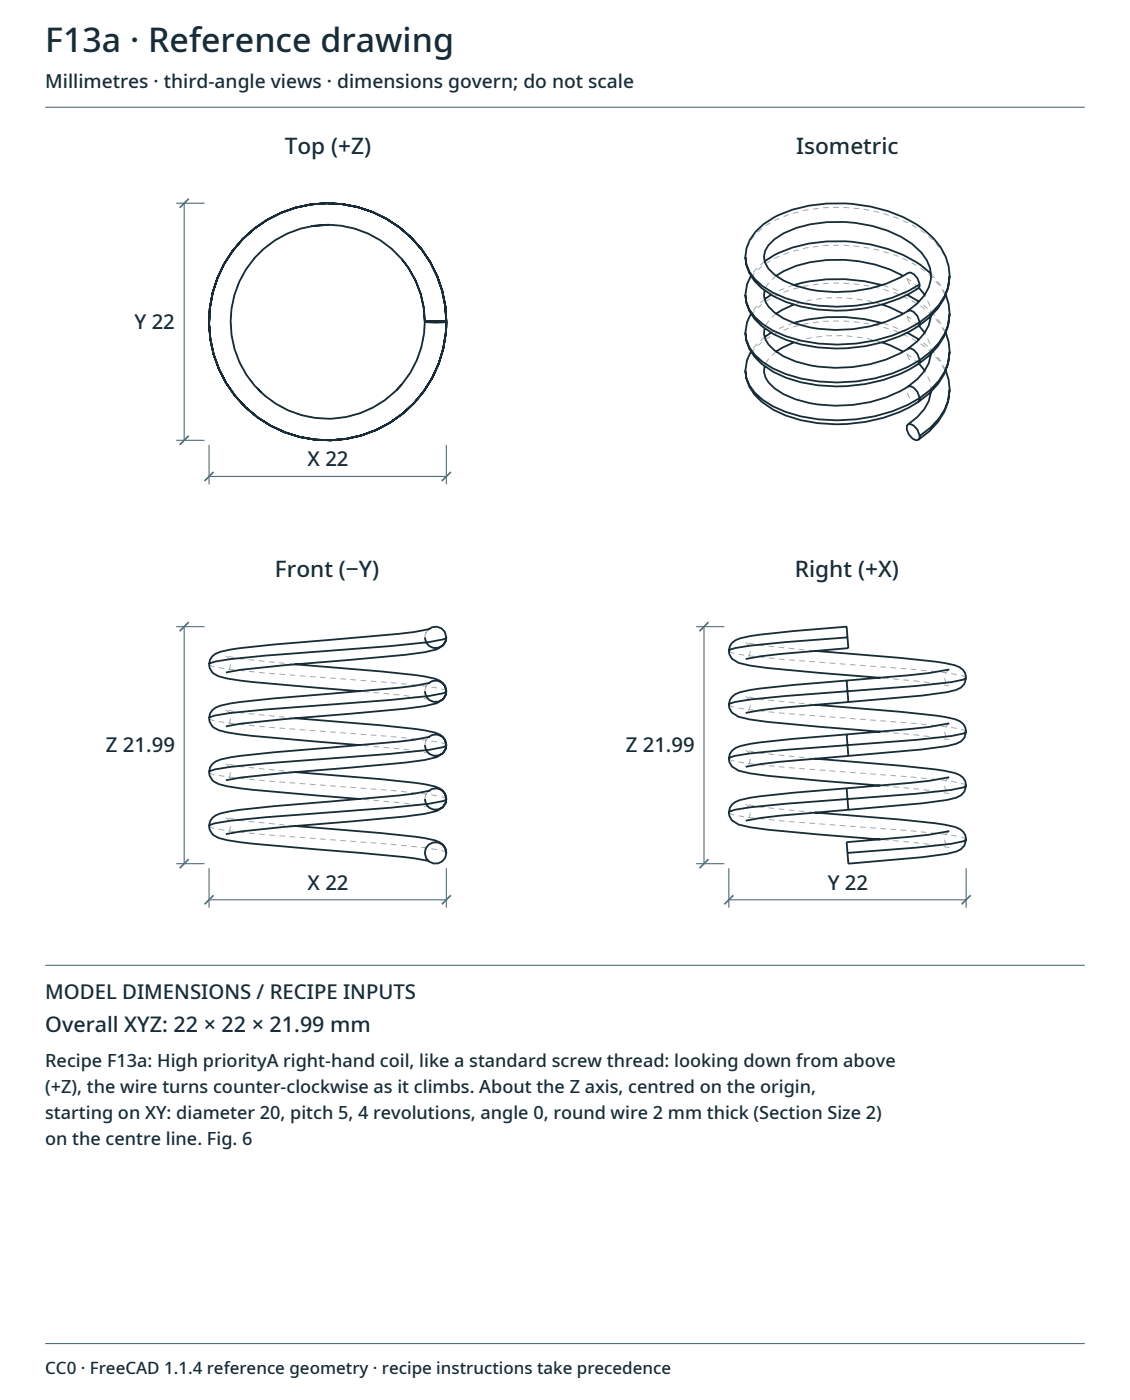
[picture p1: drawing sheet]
<svg xmlns="http://www.w3.org/2000/svg" width="265mm" height="328mm" viewBox="0 0 265 328" stroke-linecap="round" stroke-linejoin="round" font-family="sans-serif">
<g fill="none" stroke="#52707a" stroke-width=".26">
<path d="M10.6 25.1h243.4M41.3 47.6h6.6M43.1 47.6v55.6M41.3 103.2h6.6M48.9 111.7h55.6M48.9 104.2v9.3M104.5 104.2v9.3M41.3 146.9h6.6M43.1 146.9v55.5M163 146.9h6.6M164.8 146.9v55.5M41.3 202.4h6.6"/>
<path d="M48.9 203.5v9.2M48.9 210.9h55.6M104.5 203.5v9.2M163 202.4h6.6M170.7 210.9h55.5M170.7 203.5v9.2M226.2 203.5v9.2M10.6 226.2h243.4M10.6 314.9h243.4"/>
</g>
<g fill="none" stroke="#9daab0" stroke-width=".23" stroke-dasharray="1.3 1.1" stroke-linecap="butt">
<path d="M72.9 53a22.7 22.7 0 0 0-13.3 7.4M59.6 60.5a22.7 22.7 0 0 0 .7 30.6M94.1 60.7a22.7 22.7 0 0 0-17.2-8M99.5 75.4a16 16 0 0 0 5 0M99.5 75.4a22.7 22.7 0 0 0-33.5-20 22.7 22.7 0 0 0-1.9 38.9 22.7 22.7 0 0 0 35.3-16.7l.1-2.2M99.5 75.4a22.7 22.7 0 0 0-33.2-20.2 22.7 22.7 0 0 0-2.7 38.7 22.7 22.7 0 0 0 35.6-15.3l.3-3.2M104.5 75.4a16 16 0 0 0-5 0M179 79l-2 1.8-1.2 1.6M179 70.1l-2 1.8-1.2 1.6M179 61.2l-2 1.8-1.2 1.7M181.7 73.5l-1.6 1.5-.7 1-.4 .9M181.7 64.7l-1.6 1.4-.7 1.1-.4 .9"/>
<path d="M185.8 75.7l-3.3 1.2-2 1.1M185.8 66.8l-3.3 1.3-2 1M206.6 71.4a33 33 0 0 0-20.8 0M212.4 78l-3.4-1.5-2.4-.8M212.4 69.1l-3.4-1.5-2.4-.8M215 67.6l-.5 .1a3 3 0 0 1-2-3.6l.1-.1M215 76.4l-.5 .1a3 3 0 0 1-2-3.5l.1-.2M215.2 67.4l-1.7-1.4-2-1.3M215.2 76.3l-1.7-1.4-2-1.4M218 74.1l-.2-2.4-1.3-2.6M221.5 78a17 17 0 0 0-6.3-7.3M221.5 69.1l-1.2-2.2-2.3-2.8"/>
<path d="M222.4 73.5a11.9 11.9 0 0 0-4-8.4 32.1 32.1 0 0 0-21.1-7.7 34.1 34.1 0 0 0-15.8 3 11.9 11.9 0 0 0-6.7 6.9l-.3 1.8M222.4 64.7a11.9 11.9 0 0 0-4-8.5 28.9 28.9 0 0 0-16.7-7.2 36.8 36.8 0 0 0-20.2 2.5 11.9 11.9 0 0 0-6.7 6.9l-.3 1.8M61.1 91.9l.1 .1M61.2 92a22.7 22.7 0 0 0 31.7-.6M94 90.2a22.7 22.7 0 0 0 5.5-14.8M181.7 82.4l-1.6 1.5-.7 1-.4 .9M206.6 80.2a33 33 0 0 0-20.8 .1M215 94.2l-.5 .1a3 3 0 0 1-2-3.6l.1-.1M215 85.3l-.5 .1a3 3 0 0 1-2-3.6l.1-.1M215.2 85.2l-1.7-1.5-2-1.3M218 91.8l-.2-2.4-1.3-2.6M218 82.9l-.2-2.3-1.3-2.6"/>
<path d="M221.5 86.8a17 17 0 0 0-6.3-7.2M222.4 91.3a11.8 11.8 0 0 0-4-8.4 29 29 0 0 0-16.7-7.3 36.7 36.7 0 0 0-20.2 2.6 11.9 11.9 0 0 0-6.7 6.8l-.3 1.8M222.4 82.4a11.9 11.9 0 0 0-4-8.4 28.9 28.9 0 0 0-16.7-7.3 36.8 36.8 0 0 0-20.2 2.6 11.9 11.9 0 0 0-6.7 6.9l-.3 1.8M52.9 153.7a2.26 2.26 0 0 1 0 3.9M69 155.7l-12.5-1.3-3.6-.7M99.5 149.4l.2-1.1 .6-.8M100.5 147.4a2.25 2.25 0 0 0-1 2M174.6 150.6a2.26 2.26 0 0 1 0 3.9M190.7 152.5l-12.5-1.2-3.6-.7M198.6 151.9l-.4-5M222.3 156.9a2.26 2.26 0 0 0 0 3.9M226.2 158.8l-.2-.2-1.2-.4-3.6-.6-8.2-.8-29.2-2.2-9-1-3.4-.6-.7-.5"/>
<path d="M52.9 179a2.26 2.26 0 0 1 0 3.9M52.9 166.4a2.26 2.26 0 0 1 0 3.9M69 168.3l-12.5-1.3-3.6-.6M99.5 174.6l.2-1 .6-.8M99.5 162l.2-1.1 .6-.8M99.5 174.6l.2 1 .9 1M99.5 162l.2 1 .9 .9M100.5 172.7a2.25 2.25 0 0 0-1 1.9M100.5 160.1a2.25 2.25 0 0 0-1 1.9M100.6 176.6l-6-1-10.2-1M100.6 163.9l-6-.9-10.2-1M104.5 174.6l-.2-.2-1.2-.4-3.6-.6-8.2-.8-29.2-2.2-9.1-1-3.3-.6-.8-.5"/>
<path d="M104.5 162l-.2-.3-1.2-.3-3.6-.6-8.2-.8-29.2-2.3-9.1-.9-3.3-.6-.8-.5M174.6 175.8a2.26 2.26 0 0 1 0 3.9M174.6 163.2a2.26 2.26 0 0 1 0 3.9M190.7 177.8l-12.5-1.3-3.6-.7M190.7 165.2l-12.5-1.3-3.6-.7M198.6 177.1l-.4-5M198.6 164.5l-.4-5M222.3 169.5a2.26 2.26 0 0 0 0 3.9M222.3 173.4l-.4-.1a159.6 159.6 0 0 0-15.8-1.8M222.3 160.8l-.4-.1a158.5 158.5 0 0 0-15.8-1.9M226.2 171.5l-.2-.3-1.2-.4-3.6-.6-8.2-.8-29.2-2.2-9-.9-3.4-.7-.7-.4M52.9 191.6a2.26 2.26 0 0 1 0 3.9"/>
<path d="M69 193.6l-12.5-1.3-3.6-.7M69 180.9l-12.5-1.2-3.6-.7M99.5 187.3l.2-1.1 .6-.8M99.5 199.9l.2 1 .9 .9M99.5 187.3l.2 1 .9 .9M100.5 185.3a2.25 2.25 0 0 0-1 2M100.6 189.2l-6-1-10.2-.9M104.5 199.9l-.2-.3-1.2-.4-3.6-.5-8.2-.9-29.2-2.2-9.1-.9-3.3-.7-.8-.4M104.5 187.3l-.2-.3-1.2-.4-3.6-.6-8.2-.8-29.2-2.2-9.1-1-3.3-.6-.8-.5M174.6 188.5a2.26 2.26 0 0 1 0 3.9M190.7 190.4l-12.5-1.3-3.6-.6M198.6 189.8l-.4-5.1"/>
<path d="M222.3 194.8a2.26 2.26 0 0 0 0 3.9M222.3 198.7l-.4-.1a157.9 157.9 0 0 0-15.8-1.9M222.3 182.1a2.26 2.26 0 0 0 0 3.9M222.3 186l-.4-.1a159 159 0 0 0-15.8-1.8M226.2 196.7l-.2-.2-1.2-.4-3.6-.6-8.2-.8-29.2-2.3-9-.9-3.4-.6-.7-.5M226.2 184.1l-.2-.3-1.2-.4-3.6-.5-8.2-.8-29.2-2.3-9-.9-3.4-.6-.7-.5M100.6 201.8l-.3-.1M198.6 202.4l-.4-5"/>
</g>
<g fill="none" stroke="#172c36" stroke-width=".42">
<path d="M76.9 52.7l-4 .3M59.6 60.4v.1M94.1 60.7a22.7 22.7 0 0 1 5.4 14.7M99.5 75.4a16 16 0 0 1 5 0M99.5 75.4a16 16 0 0 0 5 0M174.5 60.2a9.6 9.6 0 0 0 3.8 7.3 25.1 25.1 0 0 0 13.1 5 36.6 36.6 0 0 0 23.6-4.9l.3-.4 .1-.6M174.5 78a8.8 8.8 0 0 0 4 6.8 26.7 26.7 0 0 0 13.1 4.6 37.3 37.3 0 0 0 23.8-5M174.5 69.1a8.8 8.8 0 0 0 4 6.8 26.7 26.7 0 0 0 13.1 4.6 37.3 37.3 0 0 0 23.8-5M174.5 60.2a8.8 8.8 0 0 0 4 6.9 26.7 26.7 0 0 0 13.1 4.5 37.3 37.3 0 0 0 23.8-5M174.5 78a9.6 9.6 0 0 0 3.8 7.3 25.1 25.1 0 0 0 13.1 5 36.6 36.6 0 0 0 23.6-5M174.5 69.1a9.6 9.6 0 0 0 3.8 7.3 25.1 25.1 0 0 0 13.1 5 36.6 36.6 0 0 0 23.6-5M174.5 60.2a9.9 9.9 0 0 1 4.3-7.7 23.5 23.5 0 0 1 10.6-4.3 36.7 36.7 0 0 1 25.2 4.4 14.8 14.8 0 0 1 7.8 12.1"/>
<path d="M175.8 73.5l-.9 2-.4 2.5M175.8 64.7l-.9 1.9-.4 2.5M179 76.9a5 5 0 0 0 2.4 5.3 23.4 23.4 0 0 0 14.1 4 29.9 29.9 0 0 0 17.1-4.5M179 61.2a23.7 23.7 0 0 1 10.4-4.1 36.2 36.2 0 0 1 26.2 5.1l2.4 1.9M179 68.1a5 5 0 0 0 2.4 5.2 23.4 23.4 0 0 0 14.1 4 29.9 29.9 0 0 0 17.1-4.5M180.5 78l-1.5 1M180.5 69.1l-1.5 1M181.7 64.7a23 23 0 0 1 11.9-3.8 32.9 32.9 0 0 1 17.9 3.8M185.8 75.7a37.9 37.9 0 0 1 20.8 0M185.8 66.8a37.9 37.9 0 0 1 20.8 0M185.8 71.4l-2.7 1.2-1.4 .9M206.6 71.4l1.9 .7 3 1.4"/>
<path d="M212.4 78l2.8 1.6M212.4 69.1l2.8 1.6M212.6 72.8l.6-.1 .8 .4 .8 1 .6 1.4M215.2 67.4l1.3 1.7M215.2 76.3l1.3 1.7M215.4 66.6l-.6-1.4-.8-1-.8-.3-.6 .1a32 32 0 0 1-26.3 3 12.6 12.6 0 0 1-6.4-4.1 4.1 4.1 0 0 1 0-5.4 16.3 16.3 0 0 1 9.8-4.9 33.4 33.4 0 0 1 21.3 2.9 12.8 12.8 0 0 1 6.8 7.3 7.4 7.4 0 0 1-1.4 6.4l-1.6 1.9-2.2 1.7M215.4 75.5l-.1 .6-.3 .3M218 74.1a10.8 10.8 0 0 1-5.4 7.6M221.5 78l.6 2.1 .3 2.3M221.5 69.1l.6 2.1 .3 2.3M222.4 73.5a12.2 12.2 0 0 1-4.5 8.9l-2.5 2M222.4 64.7a12.2 12.2 0 0 1-4.5 8.8l-2.5 2"/>
<path d="M222.4 73.5a13.4 13.4 0 0 1-4.8 9.8l-2.6 2M222.4 64.7a13.4 13.4 0 0 1-4.8 9.7l-2.6 2M60.3 91.1l.8 .8M61.2 92h.1M94 90.2l-1.1 1.2M174.5 86.8a8.8 8.8 0 0 0 4 6.9 26.7 26.7 0 0 0 13.1 4.6 37.3 37.3 0 0 0 23.8-5M174.5 86.8a9.6 9.6 0 0 0 3.8 7.4 25.1 25.1 0 0 0 13.1 5 36.7 36.7 0 0 0 23.6-5M175.8 82.4l-.9 2-.4 2.4M179 85.8a5 5 0 0 0 2.4 5.2 23.4 23.4 0 0 0 14.1 4.1 29.9 29.9 0 0 0 17.1-4.5M185.8 80.3l-2.7 1.2-1.4 .9M206.6 80.2l1.9 .7 3 1.5M212.6 99.5l-.1 .1a2.62 2.62 0 0 0 1.2 3.2l.8 .4 .5-.1"/>
<path d="M212.6 99.5l.6-.1 .8 .3 .8 1 .6 1.5M212.6 90.6l.6-.1 .8 .4 .8 .9 .6 1.5M212.6 81.7l.6-.1 .8 .4 .8 .9 .6 1.5M215.2 85.2l1.3 1.6M215.4 93.3l-.1 .5-.3 .4M215.4 84.4l-.1 .6-.3 .3M218 91.8a10.8 10.8 0 0 1-5.4 7.7M218 82.9a10.8 10.8 0 0 1-5.4 7.7M221.5 86.8l.6 2.2 .3 2.3M222.4 91.3a12.2 12.2 0 0 1-4.5 8.9l-2.5 2M222.4 82.4a12.2 12.2 0 0 1-4.5 8.9l-2.5 2M222.4 91.3a13.4 13.4 0 0 1-4.8 9.8l-2.6 2"/>
<path d="M222.4 82.4a13.4 13.4 0 0 1-4.8 9.8l-2.6 2M215.4 102.2l-.1 .5-.3 .4M48.9 155.7a3.1 3.1 0 0 0 2.3 2.8l2 .5 5.8 .8 25.4 2.2M69 155.7a459.6 459.6 0 0 1 30.5 2.8l2.4 .6a3.2 3.2 0 0 1 2.6 2.9M99.5 149.4a2.53 2.53 0 0 0 2.5 2.5 2.53 2.53 0 0 0 2.5-2.5M100.3 147.5a2.53 2.53 0 0 1 2.7-.4 2.53 2.53 0 0 1 1.5 2.3M100.5 147.4l-3.5 .7-3.5 .4-29.3 2.5-8.1 .9-4.5 .8a3.2 3.2 0 0 0-2.7 3M104.5 149.4l-.8 .4-3.3 .7-9 .9-29.3 2.2-8.2 .9-3.5 .5-1.2 .4-.3 .3M104.5 149.4l-.1 .8-.6 1.1-1.5 .9-2.9 .6-4.5 .7-28.5 2.4-10.1 1.1-3.4 .6M170.7 152.5a3.2 3.2 0 0 1 2.6-2.9l4.6-.9 20.3-1.8 .4 5-15.8 1.3-4.7 .6-3.5 .7M170.7 152.5l.1 .8 .6 1.1 1.5 .9 2.6 .7 4.3 .6 26.3 2.2M190.7 152.5a462.7 462.7 0 0 1 30.5 2.9l2.4 .5a3.2 3.2 0 0 1 2.6 2.9"/>
<path d="M198.2 159.5l-20.3 1.9-4.6 .8a3.2 3.2 0 0 0-2.6 3M198.2 159.5l.4 5M198.4 149.4l-14.6 1.1-8.2 .8-3.5 .6-1.2 .4-.2 .2M222.3 156.9l-4.7 .8-4.6 .5-14.8 1.3M226.2 158.8l-.6 .5-2.9 .6-8.1 .9-30.8 2.3-8.2 .8-3.5 .6-1.2 .4-.2 .3M226.2 158.8a3.2 3.2 0 0 1-2.3 2.9l-2.2 .5-5.7 .8-17.4 1.5M48.9 168.3a3.1 3.1 0 0 0 2.3 2.8l2 .5 5.8 .8 25.4 2.2M69 168.3a460.8 460.8 0 0 1 30.5 2.9l2.4 .5a3.2 3.2 0 0 1 2.6 2.9M99.5 174.6a2.53 2.53 0 0 0 2.5 2.5 2.53 2.53 0 0 0 2.5-2.5M99.5 162a2.53 2.53 0 0 0 2.5 2.5 2.53 2.53 0 0 0 2.5-2.5M100.3 172.8a2.53 2.53 0 0 1 2.7-.5 2.53 2.53 0 0 1 1.5 2.3M100.3 160.1a2.53 2.53 0 0 1 2.7-.4 2.53 2.53 0 0 1 1.5 2.3"/>
<path d="M100.5 160.1h.1M100.6 172.7l-3.6 .7-3.5 .4-29.3 2.5-8.1 .8-4.5 .9a3.2 3.2 0 0 0-2.7 2.9M100.6 160.1l-3.6 .6-3.5 .5-29.3 2.5-8.1 .8-4.5 .9a3.2 3.2 0 0 0-2.7 2.9M100.6 172.7h-.1M104.5 174.6l-.8 .5-3.3 .6-9 1-29.3 2.2-8.2 .8-3.5 .6-1.2 .4-.3 .2M104.5 162l-.8 .5-3.3 .6-9 .9-29.3 2.3-8.2 .8-3.5 .6-1.2 .3-.3 .3M104.5 174.6l-.1 .9-.6 1-1.5 .9-2.9 .7-4.5 .6-28.5 2.5-10.1 1-3.4 .7M104.5 162l-.1 .9-.6 1-1.5 .9-2.9 .7-4.5 .6-28.5 2.4-10.1 1.1-3.4 .7M170.7 177.8l.1 .8 .6 1 1.5 1 2.6 .6 4.3 .6 26.3 2.3M170.7 165.2l.1 .8 .6 1 1.5 1 2.6 .6 4.3 .6 26.3 2.3M190.7 177.8a461.7 461.7 0 0 1 30.5 2.8l2.4 .6a3.2 3.2 0 0 1 2.6 2.9M190.7 165.2a462.7 462.7 0 0 1 30.5 2.8l2.4 .5a3.2 3.2 0 0 1 2.6 3"/>
<path d="M198.2 172.1l-20.3 1.9-4.6 .8a3.2 3.2 0 0 0-2.6 3M198.2 172.1l.4 5M198.6 177.1l-16 1.4-4.5 .6-3.5 .6M198.6 164.5l-15.8 1.4-4.7 .5-3.5 .7M222.3 169.5l-4.7 .9-4.6 .4-14.8 1.3M226.2 171.5l-.6 .4-2.9 .6-8.1 .9-30.8 2.3-8.2 .9-3.5 .5-1.2 .4-.2 .3M226.2 171.5a3.2 3.2 0 0 1-2.3 2.8l-2.2 .5-5.7 .8-17.4 1.5M48.9 193.6a3 3 0 0 0 2.3 2.8l2 .5 5.8 .8 35.6 3.1 5.7 .9M48.9 180.9a3.1 3.1 0 0 0 2.3 2.9l2 .5 5.8 .8 25.4 2.2M69 193.6a462.7 462.7 0 0 1 30.5 2.8l2.4 .5a3.2 3.2 0 0 1 2.6 3M69 180.9a462.4 462.4 0 0 1 30.5 2.9l2.4 .5a3.2 3.2 0 0 1 2.6 3M99.5 187.3a2.53 2.53 0 0 0 2.5 2.5 2.53 2.53 0 0 0 2.5-2.5"/>
<path d="M100.3 185.4a2.53 2.53 0 0 1 2.7-.4 2.53 2.53 0 0 1 1.5 2.3M100.6 185.3l-3.6 .7-3.5 .4-29.3 2.5-8.1 .9-4.5 .8a3.2 3.2 0 0 0-2.7 3M100.6 185.3h-.1M104.5 187.3l-.8 .4-3.3 .7-9 .9-29.3 2.2-8.2 .8-3.5 .6-1.2 .4-.3 .3M104.5 187.3l-.1 .8-.6 1-1.5 1-2.9 .6-4.5 .6-28.5 2.5-10.1 1-3.4 .7M170.7 190.4l.1 .8 .6 1.1 1.5 .9 2.6 .6 4.3 .6 26.3 2.3M190.7 190.4a460.3 460.3 0 0 1 30.5 2.9l2.4 .5a3.2 3.2 0 0 1 2.6 2.9M198.2 184.7l-20.3 1.9-4.6 .9a3.2 3.2 0 0 0-2.6 2.9M198.2 184.7l.4 5.1M198.6 189.8l-16 1.4-4.5 .5-3.5 .7M222.3 194.8l-4.7 .8-4.6 .5-14.8 1.3 .4 5 17.4-1.5 5.7-.8a4.9 4.9 0 0 0 4.1-1.9l.4-1.5M222.3 182.1l-4.7 .9-4.6 .5-14.8 1.2"/>
<path d="M226.2 196.7l-.6 .4-2.9 .6-8.1 .9-16.2 1.3M226.2 184.1l-.6 .4-2.9 .6-8.1 .9-30.8 2.4-8.2 .8-3.5 .6-1.2 .3-.2 .3M226.2 184.1a3.2 3.2 0 0 1-2.3 2.8l-2.2 .6-5.7 .7-17.4 1.6"/>
<circle cx="76.7" cy="75.4" r="27.8"/>
<circle cx="76.7" cy="75.4" r="22.7"/>
<circle cx="102" cy="199.9" r="2.52"/>
</g>
<path d="M44.2 46.6l-2.1 2.1M44.2 102.1l-2.1 2.1M50 110.6l-2.1 2.1M105.6 110.6l-2.1 2.1M44.2 145.8l-2.1 2.1M165.9 145.8l-2.1 2.1M44.2 201.3l-2.1 2.2M50 209.8l-2.1 2.1M105.6 209.8l-2.1 2.1M165.9 201.3l-2.1 2.2M171.7 209.8l-2.1 2.1M227.3 209.8l-2.1 2.1" fill="none" stroke="#52707a" stroke-width=".4"/>
<text font-size="7.9" fill="#172c36" x="10.6" y="12.2">F13a · Reference drawing</text>
<g font-size="5.3" fill="#172c36">
<text x="66.7" y="36">Top (+Z)</text>
<text x="186.4" y="36">Isometric</text>
<text x="64.4" y="135.2">Front (−Y)</text>
<text x="186.1" y="135.2">Right (+X)</text>
</g>
<text font-size="5" fill="#172c36" x="10.6" y="241.8">Overall XYZ: 22 × 22 × 21.99 mm</text>
<g font-size="4.8" fill="#172c36">
<text x="31.5" y="77">Y 22</text>
<text x="72" y="109.3">X 22</text>
<text x="24.8" y="176.2">Z 21.99</text>
<text x="146.5" y="176.2">Z 21.99</text>
<text x="72" y="208.5">X 22</text>
<text x="193.8" y="208.5">Y 22</text>
<text x="10.6" y="234.2">MODEL DIMENSIONS / RECIPE INPUTS</text>
</g>
<text font-size="4.5" fill="#172c36" x="10.6" y="20.6">Millimetres · third-angle views · dimensions govern; do not scale</text>
<g font-size="4.2" fill="#172c36">
<text x="10.6" y="250">Recipe F13a: High priorityA right-hand coil, like a standard screw thread: looking down from above</text>
<text x="10.6" y="256.1">(+Z), the wire turns counter-clockwise as it climbs. About the Z axis, centred on the origin,</text>
<text x="10.6" y="262.2">starting on XY: diameter 20, pitch 5, 4 revolutions, angle 0, round wire 2 mm thick (Section Size 2)</text>
<text x="10.6" y="268.3">on the centre line. Fig. 6</text>
</g>
<text font-size="4" fill="#172c36" x="10.6" y="322">CC0 · FreeCAD 1.1.4 reference geometry · recipe instructions take precedence</text>
</svg>
